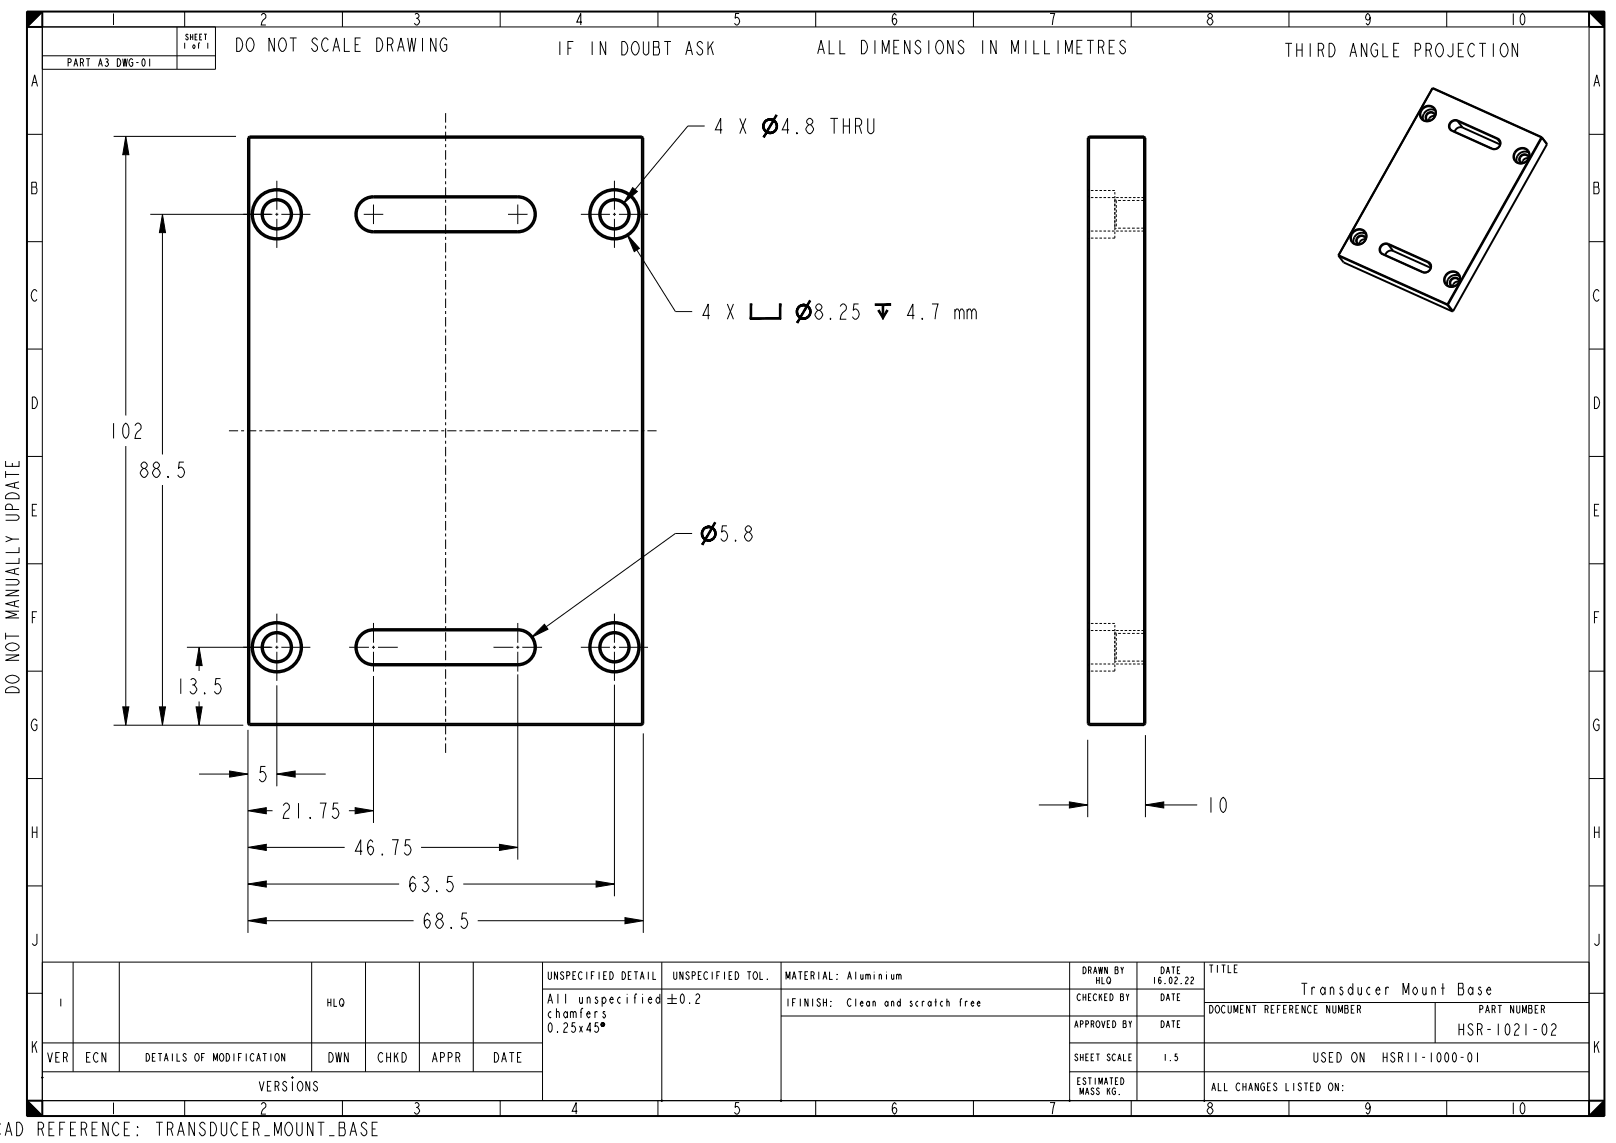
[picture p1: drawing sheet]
<svg xmlns="http://www.w3.org/2000/svg" width="420mm" height="297mm" viewBox="0 0 420 297" stroke-linecap="round" stroke-linejoin="round" font-family="sans-serif">
<g fill="#000">
<path d="M7 3h4l-4 4zM413 3h4v4zM32.7 35.4l.8 4.8h-1.6zM42.2 55.7l.8 4.7h-1.6zM164.4 48.8l1.3 1-3.7 3.1zM163 60.9l3.2 3.6-1.4 .9zM51.7 168.2l.8 4.7h-1.5zM141.5 162.2l.9 1.3-4.3 2.1zM31.9 183.7h1.6l-.8 4.7zM41.4 183.7h1.6l-.8 4.7zM51 183.7h1.5l-.8 4.7zM59.7 200.3l4.7 .8-4.7 .8z"/>
<path d="M64.4 210.7l4.8-.8v1.6zM71.9 201.1l4.8-.8v1.6zM92.3 209.9l4.8 .8-4.8 .8zM277.9 208.4l4.8 .8-4.8 .8zM297.7 209.2l4.8-.8v1.6zM64.4 239.2l4.8-.8v1.6zM64.4 220.2l4.8-.8v1.6zM64.4 229.7l4.8-.8v1.6zM129.8 219.4l4.8 .8-4.8 .8zM154.9 228.9l4.8 .8-4.8 .8zM162.4 238.4l4.8 .8-4.8 .8zM7 286l4 4h-4z"/>
<path d="M413 290l4-4v4z"/>
</g>
<g fill="none" stroke="#000" stroke-width=".26">
<path d="M7 3h4l-4 4zM7 7h410v279h-410zM11 3h402v287h-402zM11 14.5h45M46 7v11M48 3v4M56 7v11h-45M89 3v4M130 3v4M171 3v4M212 3v4M253 3v4"/>
<path d="M294 3v4M335 3v4M376 3v4M413 3h4v4zM7 34.9h4M29.5 35.4h31.8M32.7 35.4l.8 4.8h-1.6zM183.1 32.7h-4.3l-13.8 16.6M413 34.9h4M32.7 40.2v67.8M39 55.7h31.4M42.2 55.7l.8 4.7h-1.6z"/>
<path d="M164.4 48.8l1.3 1-3.7 3.1zM282.7 51l.2 .2M282.8 49.3l.3 .2M283.5 51.3h.7M284.6 51.3h.7M285.7 51.3h.7M286.8 51.3h.7M287.9 51.3h.7M289 51.3h.7M289.7 51.7v.7M289.7 52.8v.7M289.7 54v.7"/>
<path d="M289.7 55.1v.7M289.7 56.3v.6M289.7 57.4v.7M289.7 58.5v.7M289.7 59.7h.1M289.9 51.9l.2 .2v.7M290.1 51.3h.6M290.1 59.3l-.2 .2M290.1 53.3v.7M290.1 54.5v.7M290.1 55.7v.7M290.1 56.9v.7"/>
<path d="M290.1 58.1v.7M290.1 59.3h.1M291.2 51.3h.6M292.3 51.3h.6M293.4 51.3h.6M294.5 51.3h.6M295.6 51.3h.6M296.7 51.3h.6M297.3 59.3l.2 .2M297.5 51.9l-.2 .2M297.7 51l-.2 .2M7 62.8h4"/>
<path d="M42.2 60.4v57.7M163 60.9l3.2 3.6-1.4 .9zM165.5 65l10 16h4.4M282.9 60.2l-.2 .2M283.1 61.9l-.3 .2M283.5 60h.7M284.6 60h.7M285.7 60h.7M286.8 60h.7M287.9 60h.7M289 60h.7M290.1 60h.6"/>
<path d="M291.2 60h.6M292.3 60h.6M293.4 60h.6M294.5 60h.6M295.6 60h.6M296.7 60h.6M297.5 60.2l.2 .2M413 62.8h4M7 90.7h4M413 90.7h4M7 118.6h4M32.7 115.9v67.8"/>
<path d="M413 118.6h4M42.2 126v57.7M179.9 138.6h-4.4l-33.5 24.3M7 146.5h4M413 146.5h4M7 174.4h4M48.6 168.2h21.8M51.7 168.2l.8 4.7h-1.5zM51.7 172.9v1.4M71.9 178.1v26.2M97.1 175.6v38.2M134.6 175.2v48.2"/>
<path d="M141.5 162.2l.9 1.3-4.3 2.1zM159.7 177.9v55M282.7 163.5l.2 .2M282.8 161.8l.3 .2M282.9 172.7l-.2 .2M283.1 174.4l-.3 .2M283.5 172.5h.7M283.5 163.8h.7M284.6 172.5h.7M284.6 163.8h.7M285.7 172.5h.7M285.7 163.8h.7"/>
<path d="M286.8 172.5h.7M286.8 163.8h.7M287.9 172.5h.7M287.9 163.8h.7M289 172.5h.7M289 163.8h.7M289.7 164.2v.7M289.7 165.3v.7M289.7 166.5v.7M289.7 167.6v.7M289.7 168.8v.6M289.7 169.9v.7"/>
<path d="M289.7 171v.7M289.9 164.4l.2 .2v.7M290.1 172.5h.6M290.1 163.8h.6M290.1 165.8v.7M290.1 167v.7M290.1 168.2v.7M290.1 169.4v.7M290.1 170.6v.7M290.1 171.8h.1M290.1 171.8l-.2 .2M291.2 172.5h.6"/>
<path d="M291.2 163.8h.6M292.3 172.5h.6M292.3 163.8h.6M293.4 172.5h.6M293.4 163.8h.6M294.5 172.5h.6M294.5 163.8h.6M295.6 172.5h.6M295.6 163.8h.6M296.7 172.5h.6M296.7 163.8h.6M297.3 171.8l.2 .2"/>
<path d="M297.5 172.7l.2 .2M297.5 164.4l-.2 .2M297.7 163.5l-.2 .2M413 174.4h4M29.5 188.4h33.7M31.9 183.7h1.6l-.8 4.7zM41.4 183.7h1.6l-.8 4.7zM51 183.7h1.5l-.8 4.7zM51.7 182.3v1.4M64.4 189.6v52.8M167.2 190.6v51.8M282.7 192.2v20.1"/>
<path d="M297.7 191v21.3M7 202.3h4M51.7 201.1h8M59.7 200.3l4.7 .8-4.7 .8zM64.4 210.7l4.8-.8v1.6zM69.2 210.7h1.6M71.9 201.1l4.8-.8v1.6zM76.7 201.1h7.9M90.7 210.7h1.6M92.3 209.9l4.8 .8-4.8 .8zM129.8 219.4l4.8 .8-4.8 .8zM270 209.2h7.9"/>
<path d="M277.9 208.4l4.8 .8-4.8 .8zM297.7 209.2l4.8-.8v1.6zM302.5 209.2h8.7M413 202.3h4M7 230.2h4M64.4 239.2l4.8-.8v1.6zM64.4 220.2l4.8-.8v1.6zM64.4 229.7l4.8-.8v1.6zM69.2 239.2h38.3M69.2 229.7h34.5M69.2 220.2h20.4M109.4 220.2h20.4"/>
<path d="M120.4 229.7h34.5M124.2 239.2h38.2M154.9 228.9l4.8 .8-4.8 .8zM162.4 238.4l4.8 .8-4.8 .8zM413 230.2h4M7 258.1h4M11 250h402M19 250v28.5M31 250v28.5M81 250v28.5M95 250v28.5M109 250v28.5"/>
<path d="M123 250v28.5M141 257h172M141 250v36M172 250v36M173.4 259.5h2.5M174.7 258.2v2.5M177.1 258.5l.2-.3a1.69 1.69 0 0 1 0 2.5 1.77 1.77 0 0 1-.2-2.2zM180.8 258.7l.4-.5h.3l.3 .5a.97 .97 0 0 1-.6 1l-.4 1h1M203 250v36M278 250v36M295.5 250v36M313 250v36"/>
<path d="M413 258.1h4M11 271h130M11 278.5h130M173.4 260.7h2.5M179.2 260.5l.1 .2zM203 264h110M254 260.7h.7l-.3-.5a.74 .74 0 0 0-.4 .6 .74 .74 0 0 0 .4 .7l.3-.3M278 271h135M278 278.5h135M313 260.5h100M373 260.5v10.5M7 286l4 4h-4z"/>
<path d="M48 286v4M89 286v4M130 286v4M171 286v4M212 286v4M253 286v4M294 286v4M335 286v4M376 286v4M413 290l4-4v4z"/>
</g>
<g fill="none" stroke="#000" stroke-width=".51">
<path d="M7 7l4-4v4zM7 3h410v287h-410zM413 3l4 4h-4zM64.4 35.8l.4-.4h102l.4 .4v152.3l-.4 .3h-102l-.4-.3zM64.6 35.6l.2 .2M64.8 35.8v152.3M64.8 35.8h102M166.8 35.8v152.3M167 35.6l-.2 .2M282.7 35.8l.4-.4h14.2l.4 .4v152.3l-.4 .3h-14.2l-.4-.3zM282.9 35.6l.2 .2M283.1 35.8h14.2"/>
<path d="M283.1 35.8v152.3M297.3 35.8v152.3M297.5 35.6l-.2 .2M369.7 28.1a2.01 2.01 0 0 1 3.3 .3 2.01 2.01 0 0 1-1.3 3 1.92 1.92 0 0 1-2.5-.8 1.92 1.92 0 0 1 .5-2.5zM369.9 28.2a1.91 1.91 0 0 1 3.1 .4 1.91 1.91 0 0 1-1.4 2.8 1.8 1.8 0 0 1-2.3-.9 1.8 1.8 0 0 1 .6-2.3zM372.3 22.9l-24.4 43.5M372.3 22.9h.1M372.3 22.9l28.4 12.7M372.3 22.9l-24.4 43.4M372.3 22.9l28.3 12.8M372.9 30.2h.1M372.9 30.2a1.28 1.28 0 0 0-1.6 1.2"/>
<path d="M372.9 30.2v-.3a1.15 1.15 0 0 0-1.8-.3 1.15 1.15 0 0 0 .2 1.8M373 30v-.2a1.28 1.28 0 0 0-2-.3 1.28 1.28 0 0 0 .1 2M377.3 34l10.4 4.7M377.4 33.9l-.1 .1M377.4 33.9l10.4 4.7M378.8 31.4a1.42 1.42 0 0 0-1.9 .6 1.42 1.42 0 0 0 .5 1.9M378.8 31.4l1.3 1.8M378.8 31.4l10.4 4.7M378.8 31.3a1.55 1.55 0 0 0-2 .6 1.55 1.55 0 0 0 .5 2.1M378.8 31.3v.1M378.8 31.3l10.4 4.7M380.1 33.2a1.54 1.54 0 0 0-2 1"/>
<path d="M380.1 33.2l9.8 4.3M387.8 38.6l-.1 .1M389.2 36.1l.2 .1a1.44 1.44 0 0 1 .2 1.9 1.44 1.44 0 0 1-1.8 .5M389.2 36.1l.7 .9M389.2 36h.1a1.55 1.55 0 0 1 .4 2.1 1.55 1.55 0 0 1-2 .6M389.2 36v.1M394.1 39.1a2.01 2.01 0 0 1 3.2 .3 2.01 2.01 0 0 1-1.3 2.9 1.92 1.92 0 0 1-2.4-.7 1.92 1.92 0 0 1 .5-2.5zM394.2 39.2a1.9 1.9 0 0 1 3.1 .3 1.9 1.9 0 0 1-1.3 2.8 1.81 1.81 0 0 1-2.3-.7 1.81 1.81 0 0 1 .5-2.4zM400.6 35.7l-24.4 43.4M400.7 35.6v.1M400.7 35.6l1.4 1.9M400.7 35.7h-.1"/>
<path d="M400.7 35.7v.1M400.7 35.8l-24.4 43.4M400.7 35.8l1.4 1.7M402.1 37.5l-24.4 43.4M97.1 51a4.7 4.7 0 0 0-4.8 4.7 4.7 4.7 0 0 0 4.8 4.7M97.1 51.3a4.4 4.4 0 0 0-4.4 4.4 4.4 4.4 0 0 0 4.4 4.3M97.1 51v.3M97.1 51.3h37.5M97.1 51h37.5M134.6 51a4.7 4.7 0 0 1 4.7 4.7 4.7 4.7 0 0 1-4.7 4.7M134.6 51.3a4.4 4.4 0 0 1 4.3 4.4 4.4 4.4 0 0 1-4.3 4.3M134.6 51v.3"/>
<path d="M397.2 41.3h.1M397.3 41.1v.1M397.3 41.1a1.28 1.28 0 0 0-1.7 1.3M397.3 41.1l-.1-.2a1.15 1.15 0 0 0-1.8-.3 1.15 1.15 0 0 0 .2 1.8M397.3 40.9v-.2a1.28 1.28 0 0 0-2-.3 1.28 1.28 0 0 0 .1 2M97.1 60v.4M97.1 60.4h37.5M97.1 60h37.5M134.6 60v.4M347.9 66.4v.1M347.9 66.5l1.3 1.7 28.3 12.7M347.9 66.5l28.3 12.7"/>
<path d="M347.9 66.3l28.3 12.8M347.9 66.3v.1M351.7 60.2a2.01 2.01 0 0 1 3.3 .2 2.01 2.01 0 0 1-1.3 3 1.92 1.92 0 0 1-2.5-.7 1.92 1.92 0 0 1 .5-2.5zM351.8 60.3a1.9 1.9 0 0 1 3.1 .2 1.9 1.9 0 0 1-1.2 2.9 1.81 1.81 0 0 1-2.3-.7 1.81 1.81 0 0 1 .4-2.4zM354.8 62.4h.1M354.9 62.2h.1M354.9 62.2v-.2a1.14 1.14 0 0 0-1.9-.3 1.14 1.14 0 0 0 .3 1.8v-.5a1.29 1.29 0 0 1 1.6-.8M355 62l-.1-.2a1.28 1.28 0 0 0-2-.3 1.28 1.28 0 0 0 .2 2M359.3 66l10.4 4.7M359.4 66l10.4 4.7M359.4 66h-.1M360.8 63.5a1.42 1.42 0 0 0-1.9 .6 1.42 1.42 0 0 0 .5 1.9"/>
<path d="M360.8 63.5l1.3 1.7M360.8 63.5l10.4 4.7M360.8 63.4a1.55 1.55 0 0 0-2 .6 1.55 1.55 0 0 0 .5 2M360.8 63.4l10.4 4.6M360.8 63.4v.1M362.1 65.2a1.54 1.54 0 0 0-2.1 1.1M362.1 65.2l9.7 4.4M369.8 70.7h-.1M371.2 68.2l.1 .1a1.44 1.44 0 0 1 .3 1.9 1.44 1.44 0 0 1-1.8 .5M371.2 68.2l.6 .9M371.2 68l.1 .1a1.55 1.55 0 0 1 .4 2 1.55 1.55 0 0 1-2 .6M371.2 68v.2"/>
<path d="M376 71.1a2.01 2.01 0 0 1 3.3 .3 2.01 2.01 0 0 1-1.3 3 1.92 1.92 0 0 1-2.5-.7 1.92 1.92 0 0 1 .5-2.6zM376.2 71.3a1.91 1.91 0 0 1 3.1 .3 1.91 1.91 0 0 1-1.5 2.8 1.8 1.8 0 0 1-2.2-.8 1.8 1.8 0 0 1 .6-2.3zM376.2 79.2l1.3 1.7M376.2 79.1v.1M376.2 79.2h.1M376.3 79.2h-.1M376.3 79.2l1.4 1.7M379.2 73.3v.1M379.2 73.2a1.28 1.28 0 0 0-1.6 1.3M379.2 73.2v-.2a1.15 1.15 0 0 0-1.8-.4 1.15 1.15 0 0 0 .2 1.9M379.3 73l-.1-.2a1.28 1.28 0 0 0-1.9-.3 1.28 1.28 0 0 0 .1 2M377.7 80.9h-.2"/>
<path d="M97.1 163.5a4.7 4.7 0 0 0-4.8 4.7 4.7 4.7 0 0 0 4.8 4.7M97.1 163.8a4.3 4.3 0 0 0-4.4 4.4 4.3 4.3 0 0 0 4.4 4.3M97.1 172.9h37.5M97.1 172.5h37.5M97.1 163.8h37.5M97.1 163.5h37.5M97.1 163.5v.3M97.1 172.5v.4M134.6 163.5a4.7 4.7 0 0 1 4.7 4.7 4.7 4.7 0 0 1-4.7 4.7M134.6 163.8a4.3 4.3 0 0 1 4.3 4.4 4.3 4.3 0 0 1-4.3 4.3M134.6 163.5v.3M134.6 172.5v.4"/>
<path d="M64.8 188.1h102M64.8 188.1l-.2 .1M166.8 188.1l.2 .1M283.1 188.1h14.2M283.1 188.1l-.2 .1M297.3 188.1l.2 .1M10.8 279.8l.4 .4M11.2 279.8l-.4 .4M75.8 279.8l.4 .4M76.2 279.8l-.4 .4M7 286h4v4zM171.8 285.8l.4 .4"/>
<path d="M172.2 285.8l-.4 .4M202.8 285.8l.4 .4M203.2 285.8l-.4 .4M277.8 285.8l.4 .4M278.2 285.8l-.4 .4M413 286h4l-4 4z"/>
<circle cx="71.9" cy="55.7" r="6.6"/>
<circle cx="71.9" cy="55.7" r="6.2"/>
<circle cx="71.9" cy="55.7" r="4"/>
<circle cx="71.9" cy="55.7" r="3.6"/>
<circle cx="159.7" cy="55.7" r="6.6"/>
<circle cx="159.7" cy="55.7" r="6.2"/>
<circle cx="159.7" cy="55.7" r="4"/>
<circle cx="159.7" cy="55.7" r="3.6"/>
<circle cx="71.9" cy="168.2" r="6.6"/>
<circle cx="71.9" cy="168.2" r="6.2"/>
<circle cx="71.9" cy="168.2" r="4"/>
<circle cx="71.9" cy="168.2" r="3.6"/>
<circle cx="159.7" cy="168.2" r="6.6"/>
<circle cx="159.7" cy="168.2" r="6.2"/>
<circle cx="159.7" cy="168.2" r="4"/>
<circle cx="159.7" cy="168.2" r="3.6"/>
</g>
<!-- layer: 02___PRT_ALL_AXES -->
<g fill="none" stroke="#000" stroke-width=".26">
<path d="M115.8 29.4v2.5M115.8 32.6v.8M115.8 34.2v2.5M115.8 37.5v.7M115.8 39v2.5M63.2 55.7h7.6M71.6 55.7h.7M71.9 47v7.5M71.9 55.3v.8M71.9 56.9v7.5M73.1 55.7h7.6M94.5 55.7h5.1"/>
<path d="M97.1 53.1v5.1M115.8 42.3v.8M115.8 43.8v2.5M115.8 47.1v.8M115.8 48.7v2.4M115.8 51.9v.8M115.8 53.5v2.4M115.8 56.7v.8M115.8 58.3v2.5M132 55.7h5.1M134.6 53.1v5.1M151 55.7h7.5"/>
<path d="M159.3 55.7h.8M159.7 47v7.5M159.7 55.3v.8M159.7 56.9v7.5M160.9 55.7h7.5M283.1 49.5h.1M283.5 49.5h.7M284.6 49.5h.7M285.7 49.5h.7M286.9 49.5h.6M288 49.5h.6M289.1 49.5h.6"/>
<path d="M289.7 49.9v.6M289.7 50.9v.7M289.7 52v.6M289.7 53v.6M289.7 54v.7M289.7 55.1v.6M289.7 56.1v.6M289.7 57.1v.6M289.7 58.2v.6M289.7 59.2v.6M290.1 59.3h.1M290.1 52.1h.1"/>
<path d="M290.6 59.3h.7M290.6 52.1h.7M291.8 59.3h.7M291.8 52.1h.7M293 59.3h.7M293 52.1h.7M294.2 59.3h.7M294.2 52.1h.7M295.4 59.3h.7M295.4 52.1h.7M296.6 59.3h.7M296.6 52.1h.7"/>
<path d="M115.8 61.5v.8M115.8 63.1v2.5M115.8 66.4v.7M115.8 67.9v2.5M115.8 71.2v.8M115.8 72.7v2.5M115.8 76v.8M115.8 77.6v2.4M283.1 61.9h.1M283.5 61.9h.7M284.6 61.9h.7M285.7 61.9h.7"/>
<path d="M286.9 61.9h.6M288 61.9h.6M289.7 60.2v.6M289.7 61.3v.6h-.6M115.8 80.8v.8M115.8 82.4v2.4M115.8 85.6v.8M115.8 87.2v2.5M115.8 90.4v.8M115.8 92v2.5M115.8 95.3v.7M115.8 96.8v2.5"/>
<path d="M59.5 111.9h2.4M62.7 111.9h.7M64.2 111.9h2.4M67.4 111.9h.8M69 111.9h2.3M72.1 111.9h.8M73.7 111.9h2.4M76.8 111.9h.8M78.4 111.9h2.4M81.6 111.9h.8M83.1 111.9h2.4M86.3 111.9h.8"/>
<path d="M87.9 111.9h2.4M91 111.9h.8M92.6 111.9h2.4M95.8 111.9h.7M97.3 111.9h2.4M100.5 111.9h.8M102.1 111.9h2.3M105.2 111.9h.8M106.8 111.9h2.4M109.9 111.9h.8M111.5 111.9h2.4M114.7 111.9h.8"/>
<path d="M115.8 100.1v.8M115.8 101.6v2.5M115.8 104.9v.8M115.8 106.5v2.4M115.8 109.7v.8M115.8 111.3v2.4M115.8 114.5v.8M115.8 116.1v2.5M115.8 119.3v.8M116.2 111.9h2.4M119.4 111.9h.8M121 111.9h2.4"/>
<path d="M124.1 111.9h.8M125.7 111.9h2.4M128.9 111.9h.7M130.4 111.9h2.4M133.6 111.9h.8M135.2 111.9h2.3M138.3 111.9h.8M139.9 111.9h2.4M143.1 111.9h.7M144.6 111.9h2.4M147.8 111.9h.8M149.3 111.9h2.4"/>
<path d="M152.5 111.9h.8M154.1 111.9h2.4M157.2 111.9h.8M158.8 111.9h2.4M162 111.9h.7M163.5 111.9h2.4M166.7 111.9h.8M168.3 111.9h2.3M115.8 120.9v2.5M115.8 124.2v.7M115.8 125.7v2.5M115.8 129v.8"/>
<path d="M115.8 130.5v2.5M115.8 133.8v.8M115.8 135.4v2.4M115.8 138.6v.8M71.9 159.5v7.5M115.8 140.2v2.5M115.8 143.4v.8M115.8 145v2.5M115.8 148.3v.7M115.8 149.8v2.5M115.8 153.1v.7M115.8 154.6v2.5"/>
<path d="M115.8 157.9v.8M115.8 159.4v2.5M159.7 159.5v7.5M63.2 168.2h7.6M71.6 168.2h.7M71.9 167.8v.8M71.9 169.4v7.5M80.7 168.2h-7.6M90.7 168.2h5.2M96.7 168.2h.8M97.1 161.9v5.1M97.1 167.8v.8"/>
<path d="M97.1 169.4v5.1M98.2 168.2h5.2M115.8 162.7v.8M115.8 164.3v2.4M115.8 167.5v.8M115.8 169.1v2.5M115.8 172.3v.8M115.8 173.9v2.5M115.8 177.2v.7M115.8 178.7v2.5M128.3 168.2h5.1M134.2 168.2h.8"/>
<path d="M134.6 161.9v5.1M134.6 167.8v.8M134.6 169.4v5.1M135.7 168.2h5.2M151 168.2h7.5M159.3 168.2h.8M159.7 167.8v.8M159.7 169.4v7.5M168.4 168.2h-7.5M283.1 174.4h.1M283.1 162h.1M283.5 174.4h.7"/>
<path d="M283.5 162h.7M284.6 174.4h.7M284.6 162h.7M285.7 174.4h.7M285.7 162h.7M286.9 174.4h.6M286.9 162h.6M288 174.4h.6M288 162h.6M289.1 162h.6M289.7 173.8v.6h-.6M289.7 162h.1"/>
<path d="M289.7 162.4v.6M289.7 163.4v.7M289.7 164.5v.6M289.7 165.5v.6M289.7 166.5v.7M289.7 167.6v.6M289.7 168.6v.6M289.7 169.6v.6M289.7 170.7v.6M289.7 171.7v.6M289.7 172.7v.6M290.1 171.8h.1"/>
<path d="M290.1 164.6h.1M290.6 171.8h.7M290.6 164.6h.7M291.8 171.8h.7M291.8 164.6h.7M293 171.8h.7M293 164.6h.7M294.2 171.8h.7M294.2 164.6h.7M295.4 171.8h.7M295.4 164.6h.7M296.6 171.8h.7"/>
<path d="M296.6 164.6h.7M115.8 182v.8M115.8 183.5v2.5M115.8 186.8v.8M115.8 188.4v2.4M115.8 191.6v.8M115.8 193.2v2.4"/>
</g>
<path d="M373 28.7a2.14 2.14 0 0 0-2.4 .2 2.14 2.14 0 0 0-.7 2.3M397.4 39.7a2.14 2.14 0 0 0-2.4 .2 2.14 2.14 0 0 0-.8 2.2M355 60.8a2.14 2.14 0 0 0-2.4 .1 2.14 2.14 0 0 0-.7 2.3M379.3 71.8a2.14 2.14 0 0 0-2.4 .1 2.14 2.14 0 0 0-.7 2.3" fill="none" stroke="#000" stroke-width=".51"/>
<text font-size="5.5" x="181.9" y="140.6">⌀5.8</text>
<g font-size="5.2">
<text x="185.1" y="34.7">4 X ⌀4.8 THRU</text>
<text x="181.9" y="83">4 X ⌴ ⌀8.25 ↧ 4.7 mm</text>
<text x="27.9" y="113.9">102</text>
<text x="35.9" y="124">88.5</text>
<text x="45.4" y="180.3">13.5</text>
<text x="66.6" y="203.1">5</text>
<text x="72.8" y="212.6">21.75</text>
<text x="313.1" y="211.1">10</text>
<text x="91.6" y="222.2">46.75</text>
<text x="105.7" y="231.7">63.5</text>
<text x="109.5" y="241.2">68.5</text>
</g>
<g font-size="4.6">
<text x="61.5" y="13.4">DO NOT SCALE DRAWING</text>
<text x="144.6" y="14.3">IF IN DOUBT ASK</text>
<text x="213" y="14">ALL DIMENSIONS IN MILLIMETRES</text>
<text x="334.3" y="14.8">THIRD ANGLE PROJECTION</text>
<text x="5" y="179.9" transform="rotate(-90 5 179.9)">DO NOT MANUALLY UPDATE</text>
<text x="1.3" y="295.1">AD REFERENCE:</text>
<text x="40.8" y="295.1">TRANSDUCER_MOUNT_BASE</text>
</g>
<g font-size="3.9">
<text x="28.3" y="6.5">1</text>
<text x="67.3" y="6.5">2</text>
<text x="107.2" y="6.5">3</text>
<text x="149.3" y="6.5">4</text>
<text x="190.3" y="6.5">5</text>
<text x="231.3" y="6.5">6</text>
<text x="272.3" y="6.5">7</text>
<text x="313.3" y="6.5">8</text>
<text x="354.3" y="6.5">9</text>
<text x="392.2" y="6.5">10</text>
<text x="7.8" y="22.5">A</text>
<text x="413.8" y="22.5">A</text>
<text x="7.8" y="50.4">B</text>
<text x="413.8" y="50.4">B</text>
<text x="7.8" y="78.3">C</text>
<text x="413.8" y="78.3">C</text>
<text x="7.8" y="106.2">D</text>
<text x="413.8" y="106.2">D</text>
<text x="7.8" y="134.1">E</text>
<text x="413.8" y="134.1">E</text>
<text x="7.8" y="161.9">F</text>
<text x="413.8" y="161.9">F</text>
<text x="7.8" y="189.8">G</text>
<text x="413.8" y="189.8">G</text>
<text x="7.8" y="217.7">H</text>
<text x="413.8" y="217.7">H</text>
<text x="7.8" y="245.6">J</text>
<text x="413.8" y="245.6">J</text>
<text x="338.4" y="258.5">Transducer Mount Base</text>
<text x="379" y="269">HSR-1021-02</text>
<text x="7.8" y="273.5">K</text>
<text x="413.8" y="273.5">K</text>
<text x="28.3" y="289.5">1</text>
<text x="67.3" y="289.5">2</text>
<text x="107.2" y="289.5">3</text>
<text x="148.2" y="289.5">4</text>
<text x="190.3" y="289.5">5</text>
<text x="231.3" y="289.5">6</text>
<text x="272.3" y="289.5">7</text>
<text x="313.3" y="289.5">8</text>
<text x="354.3" y="289.5">9</text>
<text x="392.2" y="289.5">10</text>
</g>
<g font-size="3.3">
<text x="142" y="260.7">All unspecified</text>
<text x="142" y="264.5">chamfers</text>
<text x="142" y="268.2">0.25x45°</text>
<text x="12.1" y="276">VER</text>
<text x="22.1" y="276">ECN</text>
<text x="85.1" y="276">DWN</text>
<text x="98.1" y="276">CHKD</text>
<text x="112.1" y="276">APPR</text>
<text x="128.1" y="276">DATE</text>
<text x="341.6" y="276">USED ON</text>
<text x="359.1" y="276">HSR11-1000-01</text>
<text x="67.2" y="283.5">VERSIONS</text>
</g>
<g font-size="2.6">
<text x="17.4" y="17.3">PART A3 DWG-01</text>
<text x="142.5" y="254.5">UNSPECIFIED DETAIL</text>
<text x="175" y="254.5">UNSPECIFIED TOL.</text>
<text x="204" y="254.5">MATERIAL: Aluminium</text>
<text x="314" y="252.7">TITLE</text>
<text x="15" y="261.5">1</text>
<text x="84.9" y="261.5">HLQ</text>
<text x="204" y="261.5">1FINISH:</text>
<text x="219.6" y="261.5">Clean and scratch free</text>
<text x="314" y="263.2">DOCUMENT REFERENCE NUMBER</text>
<text x="384.4" y="263.2">PART NUMBER</text>
<text x="38.1" y="275.7">DETAILS OF MODIFICATION</text>
<text x="314.6" y="283.4">ALL CHANGES LISTED ON:</text>
</g>
<g font-size="2.3">
<text x="281.3" y="253">DRAWN BY</text>
<text x="284.7" y="255.6">HLQ</text>
<text x="299.5" y="255.6">16.02.22</text>
<text x="301.5" y="253">DATE</text>
<text x="279.9" y="260">CHECKED BY</text>
<text x="301.5" y="260">DATE</text>
<text x="279.2" y="267">APPROVED BY</text>
<text x="301.5" y="267">DATE</text>
<text x="279.2" y="275.6">SHEET SCALE</text>
<text x="302.2" y="275.6">1.5</text>
<text x="279.9" y="281.8">ESTIMATED</text>
<text x="280.6" y="284.4">MASS KG.</text>
</g>
<g font-size="2">
<text x="48.1" y="10.4">SHEET</text>
<text x="47.4" y="12.6">1 of 1</text>
</g>
</svg>
